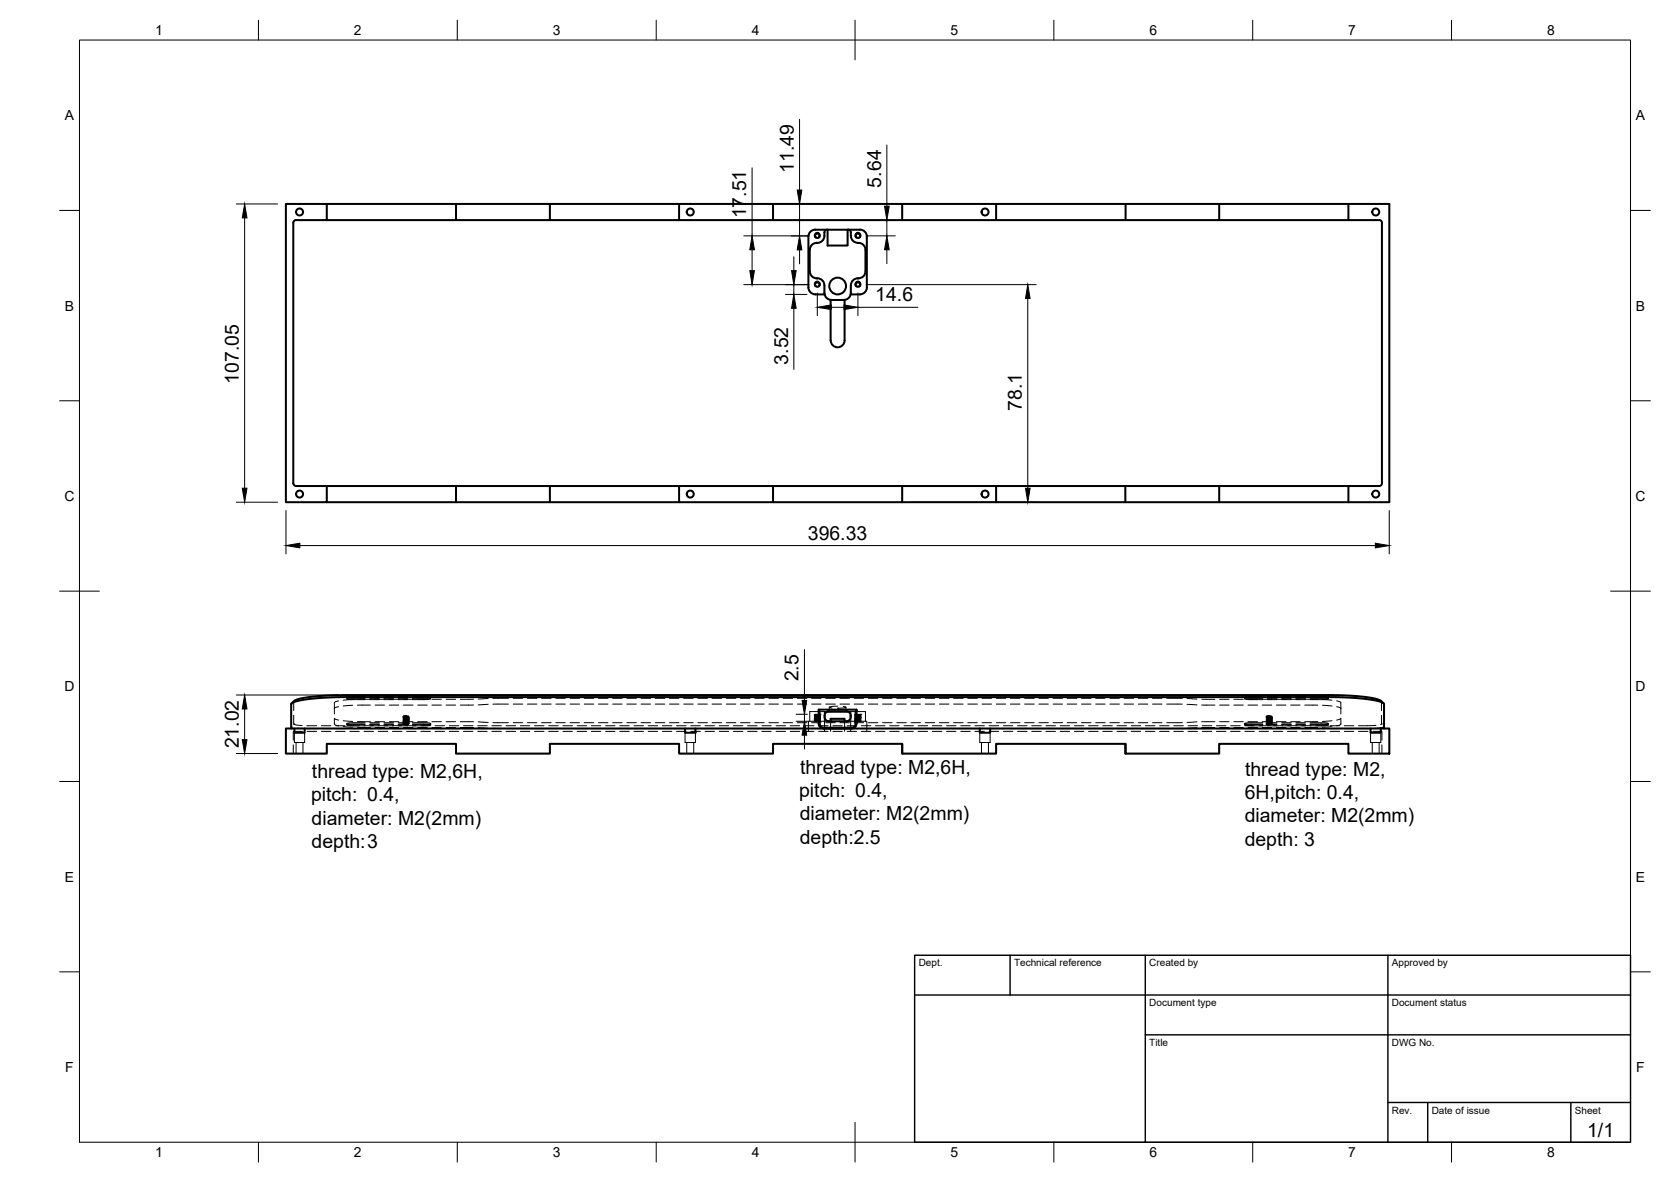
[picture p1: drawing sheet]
<svg xmlns="http://www.w3.org/2000/svg" width="420mm" height="297mm" viewBox="0 0 420 297" stroke-linecap="round" stroke-linejoin="round" font-family="sans-serif">
<!-- layer: Visible -->
<g fill="none" stroke="#000" stroke-width=".51">
<path d="M82.2 51.3v4h-7.7a.71 .71 0 0 0-.8 .7v65.4a.71 .71 0 0 0 .7 .7h7.8v4.1h-10.3v-74.9h277.4v74.9h-267.1M82.2 55.3h256.8M114.7 51.3v4M138.3 51.3v4M170.8 51.3v4M194.4 51.3v4M205 58.7l.5-.2 .4 .2 .2 .3-.1 .5-.1 .1 .2-.2-.2-.5-.5-.2-.4 .3v.6l-.1-.3zM205.9 59.6l-.4 .2-.4-.2M208 57.7a.71 .71 0 0 0-.7 .7 2.08 2.08 0 0 1-2.4 2.7 1.79 1.79 0 0 0-1.3 1.7v5.4a1.98 1.98 0 0 0 2.4 1.8 1.75 1.75 0 0 1 1.3 1.7M208.1 57.7v4h5v-4M213.2 57.7a.71 .71 0 0 1 .8 .7M213.9 58.4v.9"/>
<path d="M214 59.3a1.98 1.98 0 0 0 2.3 1.8 1.75 1.75 0 0 1 1.3 1.7v5.4a1.98 1.98 0 0 1-2.4 1.8 1.75 1.75 0 0 0-1.2 1.7M215.2 58.8l.5-.3 .4 .2 .2 .4v.4l-.2 .1 .2-.2-.1-.5-.6-.2-.4 .4 .1 .5-.2-.3zM216.1 59.6l-.4 .2-.4-.2M218 59.5v12.7M218 59.5a1.71 1.71 0 0 0-1.8-1.8h-11.2a1.75 1.75 0 0 0-1.7 1.8v12.7a1.75 1.75 0 0 0 1.7 1.8h2.3M226.8 51.3v4M250.5 51.3v4M283 51.3v4M306.6 51.3v4M339 51.3v4h7.8a.68 .68 0 0 1 .7 .7v65.4a.67 .67 0 0 1-.7 .7h-7.8v4.1M205.3 70.8l-.4 .5 .2 .6M205.3 70.8h.4"/>
<path d="M205.7 70.8l.4 .5-.2 .6M205.9 71.9l.1-.6-.2-.3h-.4l-.4 .4 .1 .5M205.9 71.9l-.4 .2-.4-.2M207.3 71.7v2.3M207.3 74a1.75 1.75 0 0 0 1.8 1.4h3.1M208.9 75.4v10.1M212.4 75.4h-.2M212.4 75.4v10.1a1.75 1.75 0 0 1-1.8 1.8 1.75 1.75 0 0 1-1.7-1.8M213.9 74a1.75 1.75 0 0 1-1.5 1.4M213.9 71.7v2.3M215.5 70.8h.4M215.5 70.8l-.4 .5 .2 .6"/>
<path d="M215.9 70.8l.4 .5-.2 .6M216.1 71.9l.2-.6-.3-.3h-.4l-.4 .3 .1 .6M216.1 71.9l-.4 .2-.4-.2M218 72.2a1.75 1.75 0 0 1-1.8 1.8h-2.3M82.2 122.1h256.8M114.7 122.1v4.1M138.3 122.1v4.1M170.8 122.1v4.1M194.4 122.1v4.1M226.8 122.1v4.1M250.5 122.1v4.1M283 122.1v4.1"/>
<path d="M306.6 122.1v4.1M73.3 176.7l1.1-.8 2.4-.6 3.8-.4 5.3-.2h249.4l5.3 .2 3.8 .4 2.4 .6 1.1 .8M205.8 178.3l.3 .6v3.1l.3 .6 .5 .3 7.7-.1 .5-.8v-3.1l.3-.6v3.7l-.2 .4-.4 .5-.5 .2-7.7-.1-.4-.3-.4-.7zM205.8 178.3h9.6M207.3 179.8a1.02 1.02 0 0 1 1.1-1h4.4a1.05 1.05 0 0 1 1.1 1M207.3 179.8v.4a1.05 1.05 0 0 0 1.1 1.1h4.4a1.05 1.05 0 0 0 1.1-1.1M208.1 178.8h5M213.9 179.8v.4M71.9 183.1h277.4v6.3h-10.3v-2.5h-32.4v2.5h-23.6v-2.5h-32.5v2.5h-23.7v-2.5h-32.4v2.5h-23.6v-2.5h-32.5v2.5h-23.6v-2.5h-32.5v2.5h-10.3zM73.2 183.1v-6.2l.3-.3 1.3-.4 3-.6 7.7-.4h251.2l7.2 .5 2.6 .5 1.3 .5 .2 .2v6.2M74 183.1v1h2.6v-1M172.3 183.1v1h2.6v-1"/>
<path d="M208.9 181.3v-.7h3.5v.7M226.8 186.9v2.5M246.4 183.1v1h2.6v-1M283 186.9v2.5M344.6 183.1v1h2.6v-1"/>
<circle cx="75.3" cy="53.3" r=".88"/>
<circle cx="173.6" cy="53.3" r=".88"/>
<circle cx="247.7" cy="53.3" r=".88"/>
<circle cx="345.9" cy="53.3" r=".88"/>
<circle cx="210.6" cy="71.9" r="2.11"/>
<circle cx="75.3" cy="124.2" r=".88"/>
<circle cx="173.6" cy="124.2" r=".88"/>
<circle cx="247.7" cy="124.2" r=".88"/>
<circle cx="345.9" cy="124.2" r=".88"/>
</g>
<!-- layer: Hidden -->
<g fill="none" stroke="#000" stroke-width=".25">
<path d="M73.9 179.8v2.1M74 176.2l-.1 2.4M85.1 177.6l-1 .4M85.1 176.1l-1 .4v2.9M87.2 175.3l.9 .2h3.7M87.2 175.2v.4M88.7 177.2l-2.4 .2M88.7 175.8l-2.4 .2M91.8 175l-3.4 .1-1.2 .1M91.8 175.4h-3.4l-1.2 .2 1.2 .2h3.4M93 175.5h2.4M93 175h2.4"/>
<path d="M93 175.4h2.4M93 175.8h2.4M93.1 177.2h-3.2M93.1 175.7l-3.2 .1M94.3 177.2h2.4M94.3 175.7h2.4M96.6 175.5h2.3M96.6 175h2.3M96.6 175.4h2.3M96.6 175.8h2.3M97.9 177.2h2.4M97.9 175.7h2.4"/>
<path d="M100.1 175.5h2.4M100.1 175h2.4M100.1 175.4h2.4M100.1 175.8h2.4M101.5 177.2h2.3M101.5 175.7h2.3M101.5 180l-.1 .1M101.9 179.9l-.5 .2 1.4 .1h-.1M101.9 179.9h.4l-.9 .2 1.2 .2M101.9 179.9l-.4 .1 .2 .1M102.3 179.9l.4 .1-1 .1M103.7 175l3.5 .1 1.1 .1"/>
<path d="M105 177.2h2.4M105 175.7h2.4M108.3 175.3l-.9 .2h-3.7M108.3 175.6l-1.2 .2h-3.4M108.3 175.2v.4l-1.4-.2h-3.2M108.6 177.2h2.4M108.6 175.7h2.4M112.2 177.2h2.4M112.2 175.7h2.4M119.1 177.2h-3.4M119.1 175.7h-3.4M122.7 177l-2.5 .1"/>
<path d="M122.7 175.5l-2.5 .2M127.8 176.9l-3.9 .1M127.8 175.5h-3.9M129.1 176.9h2.3M129.1 175.5h2.3M132.6 176.9h2.4M132.6 175.5h2.4M136.2 176.9h2.4M136.2 175.5h2.4M139.8 176.9h2.3M139.8 175.5h2.3M143.3 176.9h2.4"/>
<path d="M143.3 175.5h2.4M146.9 176.9h2.4M146.9 175.5h2.4M150.5 176.9h2.4M150.5 175.5h2.4M154.1 176.9h2.3M154.1 175.5h2.3M157.6 176.9h2.4M157.6 175.5h2.4M161.2 176.9h2.4M161.2 175.5h2.4M164.8 176.9h2.4"/>
<path d="M164.8 175.5h2.4M168.3 176.9h2.4M168.3 175.5h2.4M171.9 176.9h2.4M171.9 175.5h2.4M175.5 176.9h2.4M175.5 175.5h2.4M179 176.9h2.4M179 175.5h2.4M182.6 176.9h2.4M182.6 175.5h2.4M186.2 176.9h2.4"/>
<path d="M186.2 175.5h2.4M189.8 176.9h2.4M189.8 175.5h2.4M193.3 176.9h2.4M193.3 175.5h2.4M196.9 176.9h2.4M196.9 175.5h2.4M200.5 176.9h2.4M200.5 175.5h2.4M204.1 176.9h2.3M204.1 175.5h2.3M204.8 179.6v.1"/>
<path d="M204.8 179.7l.1 .1-.1 .1 .1 .2-.1 .1M204.8 180l1.4 .1-.9 .1M204.9 179.5l1.1 .1M204.9 179.5l-.1 .1M204.9 179.5h.1M205 179.6h-.2l1.4 .2-.7 .1M205.1 179.8l1 .1-1.2 .1 .2 .1M205.2 180l1 .1-1.3 .1M205.2 179.9l.9 .1-1.2 .1 .4 .1M205.4 179.6l-.6 .1 1.4 .1h-.3M206.2 179.5h-1.3l1.2 .2h-.3M206.2 179.5h.1"/>
<path d="M206.2 179.8h.1M206.2 179.5l-.1 .1 .1 .2M206.2 179.8l-.1 .1 .1 .2M207.3 178.8h-3.7v2.5M207.6 176.9h2.4M207.6 175.5h2.4M208.1 178.8h-.8v5M208.5 177.7v1.1M210.6 177.5l-2.1 .2 .7 .2M210.6 178h.1M211.2 176.9h2.4M211.2 175.5h2.4"/>
<path d="M212 177.5l.7 .2-2.1 .3M212.7 177.7v1.1M213.1 178.8h4.5v2.5M213.9 178.8v5M214.8 176.9h2.3M214.8 175.5h2.3M215 179.6v.1M215 179.7l.2 .1-.2 .1 .2 .2-.2 .1M215 180l1.4 .1-.9 .1M215.2 179.5l1 .1M215.2 179.5l-.2 .1M215.2 179.5h.1"/>
<path d="M215.2 179.6h-.2l1.4 .2-.6 .1M215.3 179.8l1 .1-1.1 .1 .2 .1M215.4 180l1.1 .1-1.4 .1M215.5 179.9l.8 .1-1.1 .1 .3 .1M215.6 179.6l-.6 .1 1.5 .1h-.4M216.4 179.5h-1.2l1.1 .2h-.3M216.5 179.5h.1M216.5 179.8h.1M216.5 179.5l-.2 .1 .2 .2M216.5 179.8l-.2 .1 .2 .2M218.4 176.9h2.3M218.4 175.5h2.3"/>
<path d="M221.9 176.9h2.4M221.9 175.5h2.4M225.5 176.9h2.4M225.5 175.5h2.4M229.1 176.9h2.3M229.1 175.5h2.3M232.6 176.9h2.4M232.6 175.5h2.4M236.2 176.9h2.4M236.2 175.5h2.4M239.8 176.9h2.4M239.8 175.5h2.4"/>
<path d="M243.4 176.9h2.3M243.4 175.5h2.3M246.9 176.9h2.4M246.9 175.5h2.4M250.5 176.9h2.4M250.5 175.5h2.4M254.1 176.9h2.4M254.1 175.5h2.4M257.6 176.9h2.4M257.6 175.5h2.4M261.2 176.9h2.4M261.2 175.5h2.4"/>
<path d="M264.8 176.9h2.4M264.8 175.5h2.4M268.4 176.9h2.3M268.4 175.5h2.3M271.9 176.9h2.4M271.9 175.5h2.4M275.5 176.9h2.4M275.5 175.5h2.4M279.1 176.9h2.4M279.1 175.5h2.4M282.6 176.9h2.4M282.6 175.5h2.4"/>
<path d="M286.2 176.9h2.4M286.2 175.5h2.4M289.8 176.9h2.4M289.8 175.5h2.4M293.4 176.9l3.9 .1M293.4 175.5h3.9M298.5 177l2.5 .1M298.5 175.5l2.5 .2M302.2 177.2h3.3M302.2 175.7h3.3M306.7 177.2h2.3M306.7 175.7h2.3"/>
<path d="M310.2 177.2h2.4M310.2 175.7h2.4M312.9 175.3l1.4 .2h3.2M312.9 175.2v.4M313.8 177.2h2.4M313.8 175.7h2.4M317.4 177.2h2.4M317.4 175.7h2.4M317.5 175l-3.4 .1-1.2 .1M317.5 175.4h-3.4l-1.2 .2 1.2 .2h3.4M318.5 180h-.1M318.7 175.5h2.4"/>
<path d="M318.7 175h2.4M318.7 175.4h2.4M318.7 175.8h2.4M318.9 179.9l-.5 .2 1.4 .1h-.1M318.9 179.9h.4l-.9 .2 1.2 .2M318.9 179.9l-.4 .1 .2 .1M319.3 179.9l.4 .1-1 .1M321 177.2h2.3M321 175.7h2.3M322.3 175.5h2.4M322.3 175h2.4M322.3 175.4h2.4"/>
<path d="M322.3 175.8h2.4M324.5 177.2h2.4M324.5 175.7h2.4M325.8 175.5h2.4M325.8 175h2.4M325.8 175.4h2.4M325.8 175.8h2.4M328.1 177.2h3.2M328.1 175.7l3.2 .1M329.4 175l3.4 .1 1.2 .1M329.4 175.4h3.4l1.2 .2-1.2 .2h-3.4M332.5 177.2l2.4 .2"/>
<path d="M332.5 175.8l2.4 .2M334 175.3l-.9 .2h-3.7M334 175.2v.4M336.1 177.6l1 .4M336.1 176.1l1 .4v2.9M347.2 176.2l.2 2.4M347.4 179.8v2.1M73.2 182.6l.3 .2M73.7 187.2v2.2M73.9 181.9l.7 .3 1.4 .1M73.9 181.9h.1M74 184.1v2.5h2.6v-2.5"/>
<path d="M74.4 186.6v2.8M74.7 183l4.9 .1M76.1 183.8h-2.4v2.2M76.2 186.6v2.8M77.2 182.4h2.4M77.2 183.8h2.4M80.8 183.8h2.4M80.8 183.1h2.4M80.8 182.4h2.4M84.1 180.6v1.4l1 .4M84.1 180.5l1 .5M84.4 183.8h2.4"/>
<path d="M84.4 183.1h2.4M84.4 182.4h2.4M86.3 182.6l2.4 .2M86.3 181.1l2.4 .2M87.2 181.8v.4M88 183.8h2.3M88 183.1h2.3M88 182.4h2.3M89.9 182.8h3.2M89.9 181.3l3.2 .1M91.5 183.8h2.4M91.5 183.1h2.4"/>
<path d="M91.5 182.4h2.4M91.8 181.6h-3.8l-.8 .2 1.2 .2h3.4M91.8 182h-3.2l-1.4 .2 1.5 .2h3.1M93 182h2.4M93 181.6h2.4M93 182.4h2.4M94.3 182.8h2.4M94.3 181.4h2.4M95.1 183.8h2.4M95.1 183.1h2.4M95.1 182.4h2.4M96.6 182h2.3"/>
<path d="M96.6 181.6h2.3M96.6 182.4h2.3M97.9 182.8h2.4M97.9 181.4h2.4M98.7 183.8h2.4M98.7 183.1h2.4M98.7 182.4h2.4M100.1 182h2.4M100.1 181.6h2.4M100.1 182.4h2.4M101.4 180.3v.1M101.4 180.9h.1"/>
<path d="M101.4 181.2h.1M101.4 181.4v.1M101.4 181.7h.1M101.4 180.7l1.4 .1h-.9M101.4 180.4l.2 .1-.2 .1M101.4 181.8l.1 .3M101.4 181.5l.2 .1-.2 .1M101.4 181.2l.2 .1-.2 .1M101.4 181h.2l-.2 .1M101.4 180.7l.2 .1-.2 .1M101.4 180.1l.2 .1-.2 .1M101.5 182.8h2.3"/>
<path d="M101.5 181.4h2.3M101.5 181.9v.2l.8 .1M101.5 180.3l-.1 .1 .4 .1h1h-.7M101.5 180.8l1.2 .1-1.1 .2M101.5 180.2h.1M101.5 180.5h.1M101.5 180.7v.1M101.5 181v.1M101.5 181.6h.1M101.5 181.8v.1M101.6 181l1.1 .2h-.9l-.3 .2M101.6 181.9l1.1 .1h-1"/>
<path d="M101.7 181.7l1 .1-1.2 .1 .2 .1M101.7 180.1h1l-1.1 .1M101.7 182h.8M101.7 180.1l-.2 .1 1.2 .1-1 .1M101.8 180.7h1l-1.3 .1M101.8 181.9l-.4 .1 .5 .2-.4-.1 .2-.1M101.9 180.2l-.5 .2 1.4 .1h-.3M101.9 182.2h.4M102 181.1l.8-.1-1.1 .1-.3 .1M102.1 181.6l-.7 .1 1.4 .2-.1-.1M102.3 183.8h2.3M102.3 183.1h2.3"/>
<path d="M102.3 182.4h2.3M102.4 181.1l.4-.1-1.4 .2 .4 .1M102.4 181.6l-1 .2 1.2 .1M102.5 182l.2 .1-.4 .1M102.6 180.6l-1.1 .1 1.1 .2M102.6 180.4l-1.1 .1 1.1 .2M102.6 181.2l-1.1 .1 1.1 .2M102.6 181.4l.2-.1-1.4 .1 .6 .2M102.6 181.4l-1.1 .2 1.1 .1M102.7 180.3l.1 .2M102.7 181.3l-1.3 .1 1 .2M102.7 180l.1 .2"/>
<path d="M102.8 180.2h.1M102.8 180.5h.1M102.8 180.5l-.1 .1 .1 .1-.1 .2 .1 .1M102.8 181v.1M102.8 181.3h.1M102.8 181.6h.1M102.8 181.6l-.1 .1 .1 .2-.1 .2M102.8 180.2l-.1 .1M102.8 181.1l-.1 .1 .1 .1M102.8 181.3l-.1 .1 .1 .2M103.7 181.6h3.8l.8 .2M103.7 182h3.2l1.4 .2-1.5 .2h-3.1"/>
<path d="M105 182.8h2.4M105 181.4h2.4M105.8 183.8h2.4M105.8 183.1h2.4M105.8 182.4h2.4M108.3 181.8l-1.2 .2h-3.4M108.3 181.8v.4M108.6 182.8h2.4M108.6 181.4h2.4M109.4 183.8h2.4M109.4 183.1h2.4M109.4 182.4h2.4"/>
<path d="M112.2 182.8h2.4M112.2 181.4h2.4M113 183.8h2.4M113 183.1h2.4M113 182.4h2.4M115.7 182.8h3.4M115.7 181.4h3.4M116.5 183.8h2.4M116.5 183.1h2.4M116.5 182.4h2.4M120.1 183.8h2.4M120.1 183.1h2.4"/>
<path d="M120.1 182.4h2.4M120.2 182.9l2.5 .1M120.2 181.4l2.5 .2M123.7 183.8h2.4M123.7 183.1h173.8M123.7 182.4h2.4M123.9 183.1h1.3M123.9 181.6h3.9M127.3 183.8h2.3M127.3 182.4h2.3M129.1 181.6h2.3M130.8 183.8h2.4"/>
<path d="M130.8 182.4h2.4M132.6 181.6h2.4M134.4 183.8h2.4M134.4 182.4h2.4M136.2 181.6h2.4M138 183.8h2.4M138 182.4h2.4M139.8 181.6h2.3M141.5 183.8h2.4M141.5 182.4h2.4M143.3 181.6h2.4M145.1 183.8h2.4"/>
<path d="M145.1 182.4h2.4M146.9 181.6h2.4M148.7 183.8h2.4M148.7 182.4h2.4M150.5 181.6h2.4M152.3 183.8h2.3M152.3 182.4h2.3M154.1 181.6h2.3M155.8 183.8h2.4M155.8 182.4h2.4M157.6 181.6h2.4M159.4 183.8h2.4"/>
<path d="M159.4 182.4h2.4M161.2 181.6h2.4M163 183.8h2.4M163 182.4h2.4M164.8 181.6h2.4M166.6 183.8h2.3M166.6 182.4h2.3M168.3 181.6h2.4M170.1 183.8h2.4M170.1 182.4h2.4M171.9 181.6h2.4M172.7 186.6v2.8"/>
<path d="M173.7 183.8h2.4M173.7 182.4h2.4M174.4 186.6v2.8M174.9 184.1h.1M174.9 183.1v3.5h-2.6v-2.5M175.5 181.6h2.4M177.3 183.8h2.3M177.3 182.4h2.3M179 181.6h2.4M180.8 183.8h2.4M180.8 182.4h2.4M182.6 181.6h2.4"/>
<path d="M184.4 183.8h2.4M184.4 182.4h2.4M186.2 181.6h2.4M188 183.8h2.4M188 182.4h2.4M189.8 181.6h2.4M191.6 183.8h2.3M191.6 182.4h2.3M193.3 181.6h2.4M194.4 186.9v2.5M195.1 183.8h2.4M195.1 182.4h2.4"/>
<path d="M196.9 181.6h2.4M198.7 183.8h2.4M198.7 182.4h2.4M200.5 181.6h2.4M202.3 183.8h2.4M202.3 182.4h2.4M204.1 181.6h2.3M204.8 180.2h.1M204.8 180.2l.1 .1-.1 .2 .1 .2h-.1M204.8 180.8h.1M204.8 181v.1M204.8 181.1l.1 .2"/>
<path d="M204.8 180.8l.1 .2M204.9 180.9l-.1 .1M205.3 181h-.5l1.4 .2-.9 .1M205.3 181.2h-.4l.2 .1M205.3 180.7h.8l-1.2 .2h.5M205.5 180.3l.7 .1-1.4 .1h.1M205.5 180.7l.6 .1-1.2 .2h.7M205.5 181.1l-.6 .1 1 .1M205.6 180.3l-.7 .1 1.2 .1-.6 .1M205.7 181l-.9 .1 1.4 .1-.5 .1M205.8 180.2l-.9 .1 1.2 .2h-.4M205.8 180.3h.4l-1.4 .2h.5"/>
<path d="M205.8 183.8h2.4M205.8 182.4h2.4M206 180.7l-1.2 .1 1.2 .1M206.1 180.6l-1.3 .2 .8 .1M206.2 180.1h.1M206.2 180.3v.1M206.2 180.4l-.1 .1 .1 .1-.1 .2 .1 .1M206.2 180.9h.1M206.2 180.9l-.1 .1v.3M206.2 180.1l-.1 .1 .1 .1M207.6 181.6h2.4M208 181.3h-4.7v2.5"/>
<path d="M208.9 181.3v2.5M209.4 183.8h2.4M209.4 182.4h2.4M211.2 181.6h2.4M212.4 181.3v2.5M213 183.8h2.4M213 182.4h2.4M213.2 181.3h4.8v2.5M214.8 181.6h2.3M215 180.2h.1M215 180.2l.2 .1-.2 .2 .2 .2h-.2M215 180.8h.1"/>
<path d="M215 181v.1M215 181.1l.1 .2M215 180.8l.2 .2M215.2 180.9l-.2 .1M215.5 181h-.5l1.4 .2-.9 .1M215.6 181.2h-.4l.1 .1M215.6 180.7h.7l-1.1 .2h.4M215.7 180.3l.8 .1-1.5 .1h.2M215.7 180.7l.6 .1-1.1 .2h.6M215.8 181.1l-.6 .1 .9 .1M215.8 180.3l-.6 .1 1.1 .1-.5 .1M215.9 181l-.9 .1 1.5 .1-.6 .1"/>
<path d="M216 180.2l-.8 .1 1.1 .2h-.4M216.1 180.3h.4l-1.5 .2h.5M216.2 180.7l-1.2 .1 1.2 .1M216.3 180.6l-1.3 .2 .8 .1M216.5 180.1h.1M216.5 180.3v.1M216.5 180.4l-.2 .1 .2 .1-.2 .2 .2 .1M216.5 180.9h.1M216.5 180.9l-.2 .1v.3M216.5 180.1l-.2 .1 .2 .1M216.6 183.8h2.3M216.6 182.4h2.3"/>
<path d="M218.4 181.6h2.3M220.1 183.8h2.4M220.1 182.4h2.4M221.9 181.6h2.4M223.7 183.8h2.4M223.7 182.4h2.4M225.5 181.6h2.4M227.3 183.8h2.4M227.3 182.4h2.4M229.1 181.6h2.3M230.8 183.8h2.4M230.8 182.4h2.4"/>
<path d="M232.6 181.6h2.4M234.4 183.8h2.4M234.4 182.4h2.4M236.2 181.6h2.4M238 183.8h2.4M238 182.4h2.4M239.8 181.6h2.4M241.6 183.8h2.3M241.6 182.4h2.3M243.4 181.6h2.3M245.1 183.8h2.4M245.1 182.4h2.4"/>
<path d="M246.4 184.1v2.5h2.6v-2.5M246.8 186.6v2.8M246.9 181.6h2.4M248.5 186.6v2.8M248.7 183.8h2.4M248.7 182.4h2.4M250.5 181.6h2.4M252.3 183.8h2.4M252.3 182.4h2.4M254.1 181.6h2.4M255.9 183.8h2.3M255.9 182.4h2.3"/>
<path d="M257.6 181.6h2.4M259.4 183.8h2.4M259.4 182.4h2.4M261.2 181.6h2.4M263 183.8h2.4M263 182.4h2.4M264.8 181.6h2.4M266.6 183.8h2.3M266.6 182.4h2.3M268.4 181.6h2.3M270.2 183.8h2.3M270.2 182.4h2.3"/>
<path d="M271.9 181.6h2.4M273.7 183.8h2.4M273.7 182.4h2.4M275.5 181.6h2.4M277.3 183.8h2.4M277.3 182.4h2.4M279.1 181.6h2.4M280.9 183.8h2.4M280.9 182.4h2.4M282.6 181.6h2.4M284.4 183.8h2.4M284.4 182.4h2.4"/>
<path d="M286.2 181.6h2.4M288 183.8h2.4M288 182.4h2.4M289.8 181.6h2.4M291.6 183.8h2.4M291.6 182.4h2.4M295.1 183.8h2.4M295.1 182.4h2.4M297.3 183.1h-1.3M297.3 181.6h-3.9M298.7 183.8h2.4M298.7 183.1h2.4"/>
<path d="M298.7 182.4h2.4M301 182.9l-2.5 .1M301 181.4l-2.5 .2M302.2 182.8h3.3M302.2 181.4h3.3M302.3 183.8h2.4M302.3 183.1h2.4M302.3 182.4h2.4M305.9 183.8h2.4M305.9 183.1h2.4M305.9 182.4h2.4M306.6 186.9v2.5"/>
<path d="M306.7 182.8h2.3M306.7 181.4h2.3M309.4 183.8h2.4M309.4 183.1h2.4M309.4 182.4h2.4M310.2 182.8h2.4M310.2 181.4h2.4M312.9 181.8v.4M313 183.8h2.4M313 183.1h2.4M313 182.4h2.4M313.8 182.8h2.4"/>
<path d="M313.8 181.4h2.4M316.6 183.8h2.4M316.6 183.1h2.4M316.6 182.4h2.4M317.4 182.8h2.4M317.4 181.4h2.4M317.5 181.6h-3.4l-1.2 .2 1.2 .2h3.4M317.5 182l-4.6 .1a.59 .59 0 0 0 .9 .3h3.7M318.4 180.1h.1M318.4 180.3v.1M318.4 180.6h.1M318.4 180.9h.1"/>
<path d="M318.4 181.2h.1M318.4 181.4v.1M318.4 181.7h.1M318.4 182h.1M318.4 182.1h.1M318.4 181.8l.2 .1M318.4 181.5l.2 .1-.2 .1M318.4 181h.2l-.2 .1M318.4 180.4l.2 .1M318.4 180.1l.2 .1M318.5 181.9v.2l.8 .1M318.5 180.3h-.1l.2 .2h1.2h-.7"/>
<path d="M318.6 180.8l1.1 .1-1.1 .2v-.1l1.1 .2h-.9l-.2 .2M318.6 180.2h.1M318.6 180.5h.1M318.6 180.7v.1M318.6 181.6h.1M318.6 181.8v.1M318.6 180.8l-.2-.1 1.4 .1h-.9M318.6 180.2l-.2 .1M318.6 180.5l-.2 .1M318.6 180.8l-.2 .1M318.6 181.3l-.2 .1M318.6 181.9l-.2 .1"/>
<path d="M318.6 181.9l1.1 .1h-1M318.7 182l1 .1-.4 .1M318.7 180.1h1l-1.1 .1M318.7 181.7l1 .1-1.1 .1 .1 .1h2.4M318.7 182h2.4M318.7 181.6h2.4M318.7 182.4h2.4M318.7 180.1l-.1 .1 1.1 .1-1 .1M318.8 180.7l1 .1h-1.3M318.9 181.9l-.5 .1 .5 .2-.4-.1 .2-.1M318.9 180.2l-.5 .2 1.4 .1h-.3M318.9 182.2h.4"/>
<path d="M319 181.1l.8-.1-1.4 .2 .2 .1M319.1 181.6l-.7 .1 1.4 .2-.1-.1M319.4 181.1l.4-.1-1.4 .2 .4 .1M319.5 181.6l-1.1 .2 1.2 .1M319.6 180.6l-1 .2 1 .1M319.6 180.4l-1 .2 1 .1M319.6 181.4l.2-.1-1.4 .2 .6 .1M319.6 181.2l-1 .1 1 .2M319.6 181.4l-1 .1 1 .2M319.7 181.3l-1.3 .1 1 .2M319.7 180l.1 .2M319.7 180.3l.1 .2"/>
<path d="M319.7 180h.1M319.8 180.2h.1M319.8 180.5h.1M319.8 180.5l-.1 .1 .1 .1-.1 .2 .1 .1M319.8 181v.1M319.8 181.3h.1M319.8 181.6h.1M319.8 181.6l-.1 .1 .1 .2-.1 .2M319.8 180.2l-.1 .1M319.8 181.1l-.1 .1 .1 .1M319.8 181.3l-.1 .1 .1 .2M320.1 183.8h2.4"/>
<path d="M320.1 183.1h2.4M320.1 182.4h2.4M321 182.8h2.3M321 181.4h2.3M322.3 182h2.4M322.3 181.6h2.4M322.3 182.4h2.4M323.7 183.8h2.4M323.7 183.1h2.4M323.7 182.4h2.4M324.5 182.8h2.4M324.5 181.4h2.4"/>
<path d="M325.8 182h2.4M325.8 181.6h2.4M325.8 182.4h2.4M327.3 183.8h2.4M327.3 183.1h2.4M327.3 182.4h2.4M329.4 181.6h3.4l1.2 .2-1.2 .2h-3.4M329.4 182h3.7l.9 .2M330.9 183.8h2.3M330.9 183.1h2.3M330.9 182.4h2.3M331.3 182.8h-3.2"/>
<path d="M331.3 181.3l-3.2 .1M334 182.2l-1.5 .2h-3.1M334 181.8v.4M334.4 183.8h2.4M334.4 183.1h2.4M334.4 182.4h2.4M334.9 182.6l-2.4 .2M334.9 181.1l-2.4 .2M337.1 180.6v1.4l-1 .4M337.1 180.5l-1 .5M338 183.8h2.4M338 183.1h2.4"/>
<path d="M338 182.4h2.4M341.6 183.1h2.6M341.6 183.8h2.4M344.6 184.1v2.5h2.6v-2.5M345 186.6v2.8M345.2 183.8h2.3v2.2M346 182.3l-4.4 .1M346.8 186.6v2.8M347.4 181.9h.1M347.4 181.9l-.2 .2M347.5 187.2v2.2M348 182.6l-.7 .3-1.9 .2"/>
</g>
<!-- layer: BORDER -->
<g fill="none" stroke="#000" stroke-width=".25">
<path d="M20 10.1h390v276.9h-390zM65 5.1v5M115 5.1v5M165 5.1v5M215 5.1v10M265 5.1v5M315 5.1v5M365 5.1v5M15 52.9h5M410 52.9h5M15 100.7h5M410 100.7h5"/>
<path d="M15 148.6h10M405 148.6h10M15 196.4h5M410 196.4h5M15 244.2h5M410 244.2h5M65 287v5M115 287v5M165 287v5M215 282.1v9.9M265 287v5M315 287v5"/>
<path d="M365 287v5"/>
</g>
<!-- layer: TITLEBLOCK -->
<path d="M230 240.1h180v46.9h-180zM230 250h180M254 240.1v9.9M288 240.1v46.9M349 240.1v46.9M288 260.1h122M349 277.1h61M359 277.1v9.9M395 277.1v9.9" fill="none" stroke="#000" stroke-width=".36"/>
<!-- layer: FD_Dimensions -->
<g fill="none" stroke="#000" stroke-width=".25">
<path d="M201 30v17.8M223 36.4v15.4M59.4 51.3h10.4M61.5 54.8v67.9M187 59.3h16.4M189.1 42.2v17.1M201 51.3v8M217.8 59.3h7.3M223 55.3v4M187 71.5h16.4M189.1 62.8v5.2M197.5 74h5.4"/>
<path d="M199.6 64.5v3.5M199.6 71.5v2.5M199.6 77.5v15.3M201 62.8v3.5M205.5 73.6v5.7M209 77.2h3.2M215.7 73.6v5.7M215.7 77.2h15.1M217.8 71.5h42.7M223 62.8v3.5M258.4 75v47.7M59.4 126.2h10.4"/>
<path d="M71.9 128.3v10.9M75.4 137.1h270.4M229 126.2h31.5M349.3 128.3v10.9M59.4 174.7h25.7M61.5 178.2v7.7M200.2 179.5h2.8M202.3 163.2v12.8M202.3 179.5v1.8M59.4 189.4h10.4M200.2 181.3h3M202.3 184.7v3.5"/>
</g>
<g fill="#000" stroke="#000" stroke-width=".25">
<path d="M61.5 51.3l.6 3.5h-1.2zM200.4 47.8h1.2l-.6 3.5zM222.4 51.8h1.2l-.6 3.5zM188.5 68h1.2l-.6 3.5zM189.1 59.3l.6 3.5h-1.2zM199 68h1.2l-.6 3.5zM199.6 74l.6 3.5h-1.2zM201 59.3l.6 3.5h-1.2zM205.5 77.2l3.5-.6v1.2zM212.2 76.6l3.5 .6-3.5 .6zM223 59.3l.6 3.5h-1.2zM258.4 71.5l.6 3.5h-1.1z"/>
<path d="M60.9 122.7h1.2l-.6 3.5zM71.9 137.1l3.5-.6v1.2zM257.9 122.7h1.1l-.6 3.5zM345.8 136.5l3.5 .6-3.5 .6zM61.5 174.7l.6 3.5h-1.2zM201.7 176h1.1l-.5 3.5zM60.9 185.9h1.2l-.6 3.5zM202.3 181.3l.5 3.4h-1.1z"/>
</g>
<g font-size="4.9">
<text x="199.6" y="43.4" transform="rotate(-90 199.6 43.4)">11.49</text>
<text x="221.5" y="47.1" transform="rotate(-90 221.5 47.1)">5.64</text>
<text x="187.6" y="54.9" transform="rotate(-90 187.6 54.9)">17.51</text>
<text x="220.1" y="75.8">14.6</text>
<text x="198.1" y="91.6" transform="rotate(-90 198.1 91.6)">3.52</text>
<text x="60" y="96.4" transform="rotate(-90 60 96.4)">107.05</text>
<text x="257" y="103.3" transform="rotate(-90 257 103.3)">78.1</text>
<text x="203.1" y="135.6">396.33</text>
<text x="200.8" y="171.2" transform="rotate(-90 200.8 171.2)">2.5</text>
<text x="60" y="188.1" transform="rotate(-90 60 188.1)">21.02</text>
<text x="78.4" y="195.5">thread type: M2,6H,</text>
<text x="201.2" y="194.4">thread type: M2,6H,</text>
<text x="313.1" y="194.9">thread type: M2,</text>
<text x="78.2" y="201.3">pitch: 0.4,</text>
<text x="200.9" y="200.3">pitch: 0.4,</text>
<text x="313" y="200.8">6H,pitch: 0.4,</text>
<text x="78.4" y="207.2">diameter: M2(2mm)</text>
<text x="201.1" y="206.2">diameter: M2(2mm)</text>
<text x="313" y="206.7">diameter: M2(2mm)</text>
<text x="78.4" y="213.1">depth:3</text>
<text x="201.1" y="212">depth:2.5</text>
<text x="313" y="212.5">depth: 3</text>
<text x="399.1" y="285.7">1/1</text>
</g>
<g font-size="3.5">
<text x="39" y="8.8">1</text>
<text x="89" y="8.8">2</text>
<text x="139" y="8.8">3</text>
<text x="189" y="8.8">4</text>
<text x="239" y="8.8">5</text>
<text x="289" y="8.8">6</text>
<text x="339" y="8.8">7</text>
<text x="389" y="8.8">8</text>
<text x="16.3" y="30.2">A</text>
<text x="411.3" y="30.2">A</text>
<text x="16.3" y="78">B</text>
<text x="411.3" y="78">B</text>
<text x="16.2" y="125.9">C</text>
<text x="411.2" y="125.9">C</text>
<text x="16.2" y="173.7">D</text>
<text x="411.2" y="173.7">D</text>
<text x="16.3" y="221.6">E</text>
<text x="411.3" y="221.6">E</text>
<text x="16.4" y="269.4">F</text>
<text x="411.4" y="269.4">F</text>
<text x="39" y="290.8">1</text>
<text x="89" y="290.8">2</text>
<text x="139" y="290.8">3</text>
<text x="189" y="290.8">4</text>
<text x="239" y="290.8">5</text>
<text x="289" y="290.8">6</text>
<text x="339" y="290.8">7</text>
<text x="389" y="290.8">8</text>
</g>
<g font-size="2.5">
<text x="231" y="242.9">Dept.</text>
<text x="255" y="242.9">Technical reference</text>
<text x="289" y="242.9">Created by</text>
<text x="350" y="242.9">Approved by</text>
<text x="289" y="252.8">Document type</text>
<text x="350" y="252.8">Document status</text>
<text x="289" y="262.9">Title</text>
<text x="350" y="262.9">DWG No.</text>
<text x="350" y="279.9">Rev.</text>
<text x="360" y="279.9">Date of issue</text>
<text x="396" y="279.9">Sheet</text>
</g>
</svg>
